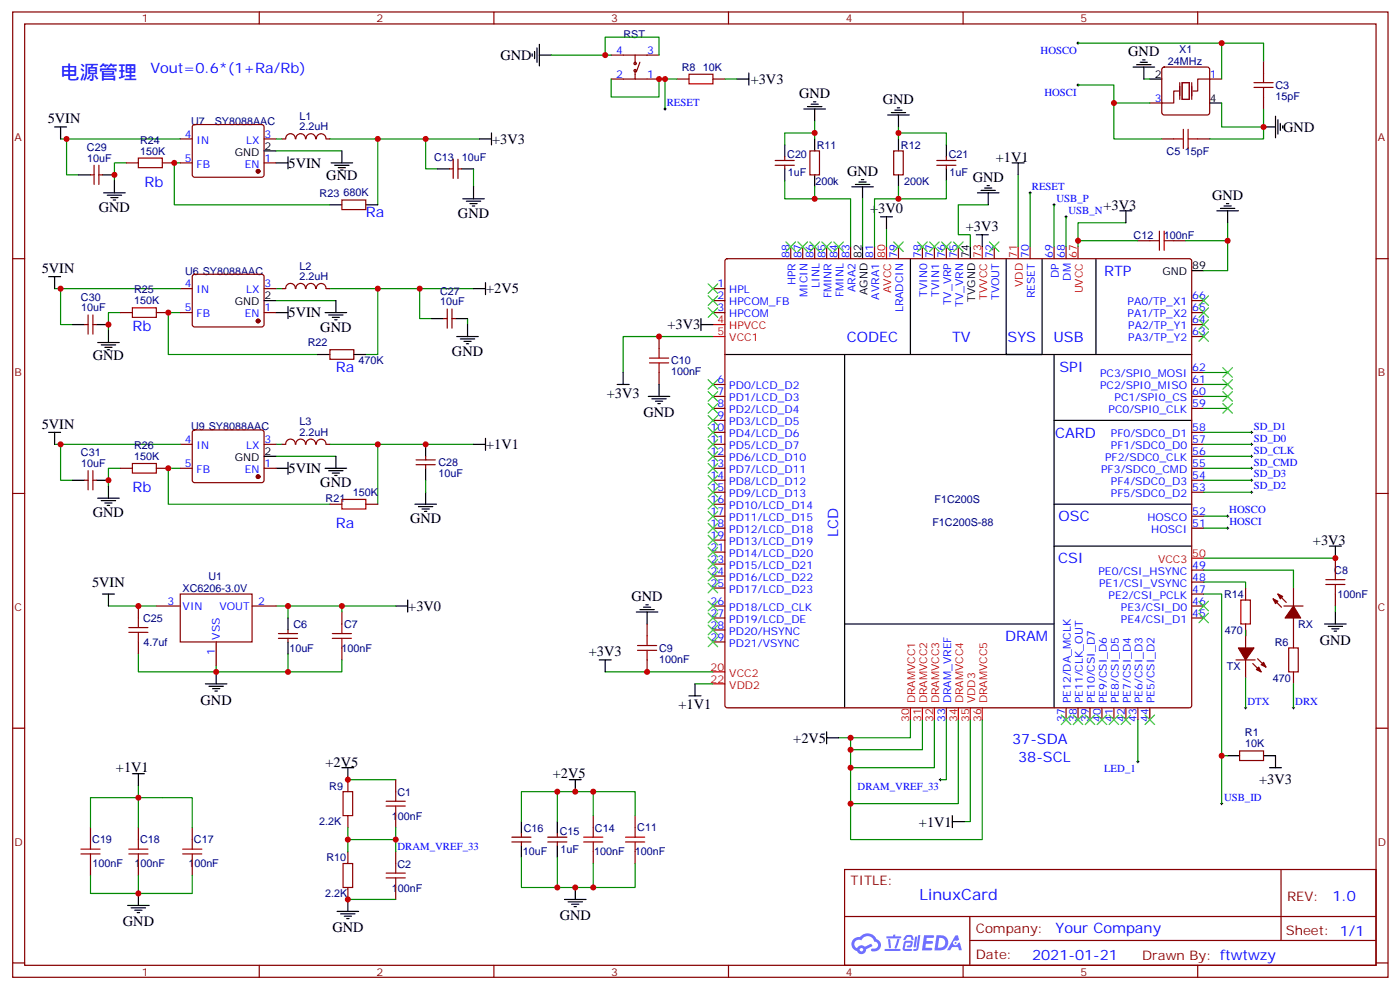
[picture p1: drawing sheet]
<svg xmlns="http://www.w3.org/2000/svg" width="413mm" height="292mm" viewBox="0 0 413 292" stroke-linecap="round" stroke-linejoin="round" font-family="sans-serif">
<g fill="none" stroke="#870000" stroke-width=".35">
<path d="M3.7 3.5h405.4v284.4h-405.4zM7.3 7.1h398.3v277.2h-398.3zM76.4 3.5v3.6M145.6 3.5v3.6M214.7 3.5v3.6M283.8 3.5v3.6M353 3.5v3.6M3.7 76.2h3.6M405.6 76.2h3.5M3.7 145.3h3.6M405.6 145.3h3.5M3.7 214.5h3.6"/>
<path d="M405.6 214.5h3.5M248.9 256.1h156.7v28.2h-156.7zM377.5 256.1l.1 20.9M249 270h156.4M285.8 277h119.6M285.8 270v14.1M3.7 283.6h3.6M76.4 284.3v3.6M145.6 284.3v3.6M214.7 284.3v3.6M283.8 284.3v3.6M353 284.3v3.6"/>
<path d="M405.6 283.6h3.5"/>
</g>
<g fill="#5487ff">
<path d="M272.4 275.5h2.5l.3 .2-.1 .5-2 .1-.1 .9h1.6l.4 .4-.4 .4h-1.7l-.2 1.2h1.9l.2 .3-.2 .4h-2.9z"/>
<path d="M281.6 275.5h.7l.4 1.3-.7 .4a.74 .74 0 0 0-1.1 .3 .74 .74 0 0 0 .5 1 .74 .74 0 0 0 .9-.7l.6-.2 .6 2.3h-.9l-.2-.9h-1.8l-.6 .9h-.9z"/>
<path d="M269.7 275.9h.6l-.4 2.9a.31 .31 0 0 1-.3 .3 .31 .31 0 0 1-.3-.3z"/>
<path d="M270.6 275.4h.6l-.5 4a.89 .89 0 0 1-.6 .7 .89 .89 0 0 1-1-.3l1-.5z"/>
<path d="M267 275.6l.6-.2 1.2 .1 .5 1.3-.6 .1-.4-.9-1 .1a.95 .95 0 0 1-1 .8l-.1-.2z"/>
<path d="M266.6 277.3l1.8-.2a1.04 1.04 0 0 1 .7 1.1 1.04 1.04 0 0 1-.9 .9h-.7a.29 .29 0 0 1-.3-.3 .29 .29 0 0 1 .4-.3h.6l.2-.8h-1.4l-.3 1.8h1.9a.29 .29 0 0 1 .2 .3 .29 .29 0 0 1-.3 .3h-2l-.4-.3 .2-2.1z"/>
<path d="M260.8 279.5h4.3a.3 .3 0 0 1 .3 .3 .3 .3 0 0 1-.3 .3h-4.2z"/>
<path d="M264.5 276.6h.6l-.5 1.7a1.02 1.02 0 0 1-.7 1.1l-.2-.3z"/>
<path d="M261.7 276.6h.6l.3 2.4-.3 .3-.3-.2z"/>
<path d="M261.3 275.8h1.9l.2-.5h.5l-.1 .5h1.5a.29 .29 0 0 1 .3 .3 .29 .29 0 0 1-.3 .3h-3.9z"/>
<path d="M276 275.5l-.6 4.4h1.4a2.27 2.27 0 0 0 2.7-2.2 2.27 2.27 0 0 0-2.7-2.2zM276.8 276.3a1.5 1.5 0 0 1 1.8 1.5 1.5 1.5 0 0 1-1.9 1.4h-.3z"/>
<path d="M251.6 276.6a2.09 2.09 0 0 0 1 3.6 1.37 1.37 0 0 0 1.5 .8 1.37 1.37 0 0 0 1.1-1.4l2-.9-.5-.7-1.8 .9a1.4 1.4 0 0 0-2.3 .4 1.32 1.32 0 0 1-.6-1.9 1.32 1.32 0 0 1 1.9-.4 2.02 2.02 0 0 1 2-1.2 2.02 2.02 0 0 1 1.8 1.6 1.09 1.09 0 0 1 1.1 1.3 1.09 1.09 0 0 1-1.6 .7 .41 .41 0 0 0-.5 .3 .41 .41 0 0 0 .4 .5 1.89 1.89 0 0 0 2.4-1.2 1.89 1.89 0 0 0-1.2-2.4 2.98 2.98 0 0 0-5-.6l-1 .1zM253.4 279.8a.52 .52 0 0 1 1 0 .52 .52 0 0 1-1 0z"/>
<circle cx="281.6" cy="277.7" r=".28"/>
</g>
<g fill="none" stroke="#000" stroke-width=".35">
<path d="M156.8 15.9v.7M157.6 15.2v2.1M158.3 14.1v4.2M159 16.2h3.5M159 13.1v6.3M333.9 19.8h6.4M335 19.1h4.2M336.1 18.3h2.1M336.8 17.6h.7M337.1 19.8v3.5M16.1 37.4h3.5M17.9 37.4v3.5"/>
<path d="M144.9 39.2v3.5M217.2 23.3h3.5M220.7 21.5v3.5M236.9 32.1h6.4M238 31.4h4.2M239 30.7h2.2M239.7 30h.8M240.1 32.1v3.5M261.6 33.9h6.4M262.7 33.2h4.2M263.7 32.5h2.2M264.4 31.8h.7"/>
<path d="M264.8 33.9v3.5M338.9 23.3h3.5M356.5 30.3h3.5M372.4 37.4h3.5M375.9 34.2v6.4M376.6 35.3v4.2M377.3 36.3v2.2M378 37v.7M23.1 51.5h3.6M30.2 51.5h3.5M30.6 56.8h6.3M31.6 57.5h4.2"/>
<path d="M32.7 58.2h2.1M33.4 58.9h.7M33.7 53.3v3.5M77.8 44.4h3.6M81.4 48h3.5M84.9 46.2v3.5M97.6 48h6.3M98.6 48.7h4.3M99.7 49.4h2.1M100.4 50.1h.7M100.8 44.4v3.6M129 49.7h3.5"/>
<path d="M136 49.7h3.6M136.4 58.6h6.3M137.4 59.3h4.3M138.5 60h2.1M139.6 55v3.6M141.3 40.9h3.6M231.3 42.7v3.5M231.3 49.7v3.6M240.1 40.9v3.5M240.1 51.5v3.5M251 55h6.4M252.1 54.3h4.2"/>
<path d="M253.2 53.6h2.1M253.9 52.9h.7M254.2 55v3.6M264.8 40.9v3.5M264.8 51.5v3.5M278.9 42.7v3.5M278.9 49.7v3.6M288.1 56.8h6.3M289.1 56.1h4.3M290.2 55.4h2.1M290.9 54.7h.7M291.3 56.8v3.5"/>
<path d="M298.3 48h3.5M300.1 48v3.5M361.5 60h.7M97.2 60.3h3.6M107.8 60.3h3.5M139.2 60.7h.7M254.2 72.7v3.5M259.5 63.9h3.5M261.3 63.9v3.5M268.3 76.2v28.2M286 72.7v3.5M287.7 69.1h3.6"/>
<path d="M289.5 69.1v3.6M296.5 76.2v28.2h10.6v-28.2M323 76.2v28.2M330.1 62.1h3.5M331.8 62.1v3.5M351.2 79.7h3.6M358.6 62.1h6.4M359.7 61.4h4.2M360.8 60.7h2.1M361.8 62.1v3.5M14.3 81.5h3.6M16.1 81.5v3.5"/>
<path d="M21.4 95.6h3.5M28.4 95.6h3.6M32 97.4v3.5M77.8 88.5h3.6M81.4 92.1h3.5M84.9 90.3v3.5M95.8 92.1h6.4M96.9 92.8h4.2M97.9 93.5h2.1M98.6 94.2h.7M99 88.5v3.6M127.2 93.8h3.5"/>
<path d="M134.3 93.8h3.5M134.6 99.1h6.4M135.7 99.8h4.2M137.8 95.6v3.5M139.6 85h3.5M143.1 83.3v3.5M206.6 95.6h3.5M206.6 93.8v3.6M28.8 100.9h6.3M29.8 101.6h4.3M30.9 102.3h2.1M31.6 103h.7"/>
<path d="M93.7 104.4h3.5M104.3 104.4h3.5M136.7 100.5h2.2M137.4 101.2h.7M181.9 113.2h3.5M183.7 109.7v3.5M191.1 116.8h6.3M192.1 117.5h4.3M193.2 118.2h2.1M193.9 118.9h.7M194.2 113.2v3.6M213.6 104.4h137.6"/>
<path d="M248.9 104.4v104.1M310.7 104.4v104.1M14.3 127.4h3.6M16.1 127.4v3.5M77.8 134.4h3.6M81.4 137.9h3.5M84.9 136.2v3.5M95.8 137.9h6.4M96.9 138.6h4.2M97.9 139.3h2.1M99 134.4v3.5M125.4 130.9v3.5"/>
<path d="M125.4 137.9v3.6M139.6 130.9h3.5M143.1 129.1v3.5M310.7 123.8h40.5M21.4 141.5h3.5M28.4 141.5h3.6M28.8 146.8h6.3M29.8 147.5h4.3M30.9 148.2h2.1M31.6 148.9h.7M32 143.2v3.6M98.6 140.1h.7"/>
<path d="M122.3 148.5h6.3M123.3 149.2h4.3M124.4 149.9h2.1M125.1 150.6h.7M125.4 145v3.5M310.7 148.5h40.5M30.2 175h3.5M32 175v3.5M116.6 178.5h3.6M120.2 176.7v3.6M188.6 179.6h4.2M189.7 178.9h2.1"/>
<path d="M190.4 178.2h.7M310.7 160.9h40.5M391.8 160.9h3.5M393.6 160.9v3.5M63.7 197.9v3.5M84.9 182v3.6M84.9 189.1v3.5M176.6 194.4h3.5M178.4 194.4v3.5M187.5 180.3h6.4M190.7 180.3v3.5M248.9 183.8h61.8"/>
<path d="M390.4 183.8h6.3M391.4 184.5h4.3M392.5 185.2h2.1M393.2 185.9h.7M393.6 180.3v3.5M60.5 201.4h6.4M61.6 202.1h4.2M62.7 202.8h2.1M63.4 203.6h.7M203.1 205h3.5M204.8 201.4v3.6M243.6 217.3h3.6"/>
<path d="M243.6 215.5v3.6M39 227.9h3.5M40.8 227.9v3.5M100.8 226.1h3.5M102.5 226.1v3.6M167.8 229.7h3.5M169.5 229.7v3.5M361.8 222.6h3.5M372.4 222.6h3.5v3.5M374.2 226.1h3.5M153.7 242v3.5M153.7 249.1v3.5"/>
<path d="M164.3 242v3.5M164.3 249.1v3.5M280.7 242h3.5M280.7 240.2v3.6M37.6 266.7h6.4M38.7 267.4h4.2M39.7 268.1h2.1M40.4 268.8h.7M40.8 263.2v3.5M99.3 268.5h6.4M100.4 269.2h4.2M101.5 269.9h2.1"/>
<path d="M102.2 270.6h.7M102.5 264.9v3.6M166.4 264.9h6.3M167.4 265.6h4.3M168.5 266.3h2.1M169.2 267.1h.7M169.5 261.4v3.5"/>
</g>
<g fill="none" stroke="#a10000" stroke-width=".35">
<path d="M203.1 21.9h7v2.8h-7zM348.8 38.1v5.6M350.2 38.1v5.6M369.6 24.3h5.6M369.6 25.8h5.6M372.4 21.5v2.8M372.4 25.8v2.8M40.8 46.6h7v2.8h-7zM345.9 40.9h2.9M350.2 40.9h2.8M338.9 70.9h2.8M341.7 68.1v5.6"/>
<path d="M343.1 68.1v5.6M343.1 70.9h2.8M39 90.7h7.1v2.8h-7.1zM191.4 106.9h5.7M191.4 105.5h5.7M194.2 102.7v2.8M194.2 106.9v2.8M39 136.5h7.1v2.8h-7.1zM100.8 147.1h7v2.8h-7zM365.7 176.7h2.8v7.1h-2.8zM390.7 172.2h5.7M390.7 170.7h5.7"/>
<path d="M393.6 167.9v2.8M393.6 172.2v2.8M38 186.3h5.6M38 184.9h5.6M40.8 182v2.9M40.8 186.3v2.8M97.9 188h5.7M97.9 186.6h5.7M100.8 183.8v2.8M100.8 188v2.9M187.9 190.1h5.6M187.9 191.6h5.6"/>
<path d="M190.7 187.3v2.8M190.7 191.6v2.8M379.8 190.9h2.8v7h-2.8zM101.1 233.2h2.8v7h-2.8zM113.8 237.4h5.7M113.8 236h5.7M116.6 233.2v2.8M116.6 237.4v2.8M23.8 250.1h5.7M23.8 251.5h5.7M26.7 247.3v2.8M26.7 251.5v2.9"/>
<path d="M38 250.1h5.6M38 251.5h5.6M40.8 247.3v2.8M40.8 251.5v2.9M53.8 250.1h5.7M53.8 251.5h5.7M56.7 247.3v2.8M56.7 251.5v2.9M101.1 254.4h2.8v7h-2.8zM113.8 258.6h5.7M113.8 257.2h5.7M116.6 254.4v2.8"/>
<path d="M116.6 258.6v2.8M172 248h5.7M172 246.6h5.7M174.8 243.8v2.8M174.8 248v2.8M184.4 248h5.6M184.4 246.6h5.6M187.2 243.8v2.8M187.2 248v2.8"/>
</g>
<g fill="none" stroke="#870000" stroke-width=".35">
<path d="M180.1 16.2h14.1M187.2 16.2v2.5M188.6 18.3l-1.1 2.9M342.6 20l.5-.2h12.7l.5 .2 .2 .5v12.7l-.2 .5-.5 .2h-12.7l-.5-.3-.2-.4v-12.7zM372.4 18v3.5M56.9 36.9l.5-.2h19.7l.5 .2 .2 .5v14.4l-.7 .4-20-.1-.4-.6v-14.1zM180.1 23.3h14.1M187.2 20.8v2.5M199.5 23.3h3.6M210.1 23.3h3.5M338.9 30.3h3.5M356.5 23.3h3.5"/>
<path d="M372.4 28.6v3.5M26.7 51.5h1M27.7 48.7v5.6M29.1 48.7v5.6M29.1 51.5h1.1M37.3 48h3.5M47.8 48h3.6M53.1 48h3.6M53.1 40.9h3.6M77.8 48h3.6M77.8 40.9h3.6M83.1 40.9h1.1"/>
<path d="M84.2 40.9a1.41 1.41 0 0 1 1.4-1.5 1.41 1.41 0 0 1 1.4 1.5M87.2 40.9a1.41 1.41 0 0 1 1.4-1.5 1.41 1.41 0 0 1 1.4 1.5M90.2 40.9a1.41 1.41 0 0 1 1.4-1.5 1.41 1.41 0 0 1 1.4 1.5M93.2 40.9a1.41 1.41 0 0 1 1.4-1.5 1.41 1.41 0 0 1 1.5 1.5M96.2 40.9h1M100.8 58.9h7v2.8h-7zM132.5 49.7h1.1M133.6 46.9v5.7M135 46.9v5.7M135 49.7h1M228.5 47.3h5.6M228.5 48.7h5.6"/>
<path d="M231.3 46.2v1.1M231.3 48.7v1M238.7 44.4h2.8v7.1h-2.8zM263.4 44.4h2.8v7.1h-2.8zM276.1 47.3h5.6M276.1 48.7h5.6M278.9 46.2v1.1M278.9 48.7v1M342.4 40.9h3.5M353 40.9h3.5M213.9 76.4l.4-.2h136.2l.5 .2 .2 .5v130.9l-.2 .5-.5 .2h-136.2l-.5-.2-.2-.5v-130.9zM233 72.7v3.5"/>
<path d="M236.6 72.7v3.5M240.1 72.7v3.5M243.6 72.7v3.5M247.2 72.7v3.5M250.7 72.7v3.5M257.7 72.7v3.5M264.8 72.7v3.5M271.9 72.7v3.5M275.4 72.7v3.5M278.9 72.7v3.5M282.4 72.7v3.5M293 72.7v3.5"/>
<path d="M303.6 72.7v3.5M310.7 72.7v3.5M314.2 72.7v3.5M335.4 70.9h3.5M345.9 70.9h3.6M24.9 95.6h1.1M26 92.8v5.6M27.4 95.6h1M27.4 92.8v5.6M35.5 92.1h3.5M46.1 92.1h3.5M53.1 85h3.6"/>
<path d="M53.1 92.1h3.6M56.9 81l.5-.2h19.7l.5 .2 .2 .5v14.4l-.7 .4-20-.1-.4-.6v-14.1zM77.8 85h3.6M77.8 92.1h3.6M83.1 85h1.1M84.2 85a1.41 1.41 0 0 1 1.4-1.5 1.41 1.41 0 0 1 1.4 1.5M87.2 85a1.41 1.41 0 0 1 1.4-1.5 1.41 1.41 0 0 1 1.4 1.5M90.2 85a1.41 1.41 0 0 1 1.4-1.5 1.41 1.41 0 0 1 1.4 1.5M93.2 85a1.41 1.41 0 0 1 1.4-1.5 1.41 1.41 0 0 1 1.5 1.5M96.2 85h1M130.7 93.8h1.1M131.8 91v5.7"/>
<path d="M133.2 91v5.7M133.2 93.8h1.1M194.2 99.1v3.6M210.1 85h3.5M210.1 88.5h3.5M210.1 92.1h3.5M351.2 88.5h3.6M351.2 92.1h3.6M351.2 95.6h3.6M351.2 99.1h3.6M97.2 103h7.1v2.8h-7.1zM194.2 109.7v3.5"/>
<path d="M210.1 113.2h3.5M210.1 116.8h3.5M351.2 113.2h3.6M351.2 116.8h3.6M351.2 109.7h3.6M26 138.6v5.7M27.4 138.6v5.7M35.5 137.9h3.5M46.1 137.9h3.5M53.1 130.9h3.6M53.1 137.9h3.6M56.9 126.9l.5-.3h19.7l.5 .3 .2 .5v14.3l-.7 .5-20-.1-.4-.6v-14.1z"/>
<path d="M77.8 130.9h3.6M77.8 137.9h3.6M83.1 130.9h1.1M84.2 130.9a1.41 1.41 0 0 1 1.4-1.6 1.41 1.41 0 0 1 1.4 1.6M87.2 130.9a1.41 1.41 0 0 1 1.4-1.6 1.41 1.41 0 0 1 1.4 1.6M90.2 130.9a1.41 1.41 0 0 1 1.4-1.6 1.41 1.41 0 0 1 1.4 1.6M93.2 130.9a1.41 1.41 0 0 1 1.4-1.5 1.41 1.41 0 0 1 1.5 1.5M96.2 130.9h1M122.6 136.9h5.7M122.6 135.5h5.7M125.4 134.4v1.1M125.4 136.9v1"/>
<path d="M210.1 120.3h3.5M210.1 123.8h3.5M210.1 127.4h3.5M210.1 130.9h3.5M210.1 134.4h3.5M210.1 137.9h3.5M351.2 120.3h3.6M351.2 127.4h3.6M351.2 130.9h3.6M351.2 134.4h3.6M351.2 137.9h3.6M24.9 141.5h1.1"/>
<path d="M27.4 141.5h1M97.2 148.5h3.6M107.8 148.5h3.5M210.1 141.5h3.5M210.1 145h3.5M210.1 148.5h3.5M210.1 152h3.5M210.1 155.6h3.5M210.1 159.1h3.5M351.2 141.5h3.6M351.2 145h3.6M351.2 152h3.6"/>
<path d="M351.2 155.6h3.6M40.8 178.5v3.5M46.1 178.5h7M53.1 175h21.2v14.1h-21.2zM74.3 178.5h7.1M210.1 166.2h3.5M210.1 169.7h3.5M210.1 173.2h3.5M210.1 178.5h3.5M210.1 162.6h3.5M351.2 178.5h3.6M351.2 167.9h3.6"/>
<path d="M351.2 171.4h3.6M351.2 175h3.6M367.1 173.2v3.5M375.2 176.4l2.5 2.5M376.6 175l2.5 2.4M378.4 178.5h5.6M381.2 173.2v5.3M393.6 164.4v3.5M393.6 175v3.5M40.8 189.1v3.5M63.7 189.1v7M82.1 186.6h5.6"/>
<path d="M82.1 188h5.6M84.9 185.6v1M84.9 188v1.1M100.8 180.3v3.5M100.8 190.9v3.5M190.7 183.8v3.5M190.7 194.4v3.5M210.1 182h3.5M210.1 185.6h3.5M210.1 189.1h3.5M351.2 182h3.6M364.3 194.4h5.6"/>
<path d="M367.1 183.8v7.1M367.1 194.4v5.3M369.2 195.4l2.5 2.5M370.6 194l2.5 2.5M381.2 182v8.9M381.2 197.9v3.5M278.9 208.5v3.5M314.2 208.5v3.5M317.7 208.5v3.5M321.2 208.5v3.5M324.8 208.5v3.5M328.3 208.5v3.5"/>
<path d="M331.8 208.5v3.5M335.4 208.5v3.5M338.9 208.5v3.5M102.5 229.7v3.5M116.6 229.7v3.5M365.3 221.2h7.1v2.8h-7.1zM26.7 243.8v3.5M26.7 254.4v3.5M40.8 243.8v3.5M40.8 254.4v3.5M56.7 243.8v3.5M56.7 254.4v3.5"/>
<path d="M102.5 240.2v3.6M102.5 250.8v3.6M116.6 240.2v3.6M116.6 250.8v3.6M150.8 246.6h5.7M150.8 248h5.7M153.7 245.5v1.1M153.7 248v1.1M161.4 246.6h5.7M161.4 248h5.7M164.3 245.5v1.1M164.3 248v1.1"/>
<path d="M174.8 240.2v3.6M174.8 250.8v3.6M187.2 240.2v3.6M187.2 250.8v3.6M102.5 261.4v3.5M116.6 261.4v3.5"/>
<circle cx="187.2" cy="18.7" r=".35"/>
<circle cx="187.2" cy="20.8" r=".35"/>
</g>
<g fill="none" stroke="#008700" stroke-width=".35">
<path d="M162.5 16.2h17.6M178.4 16.2v-5.3h15.8v5.3M317.7 12.7h54.7v5.3M360 12.7v10.6M180.1 23.3v5.3h14.1v-5.3h5.3M196 23.3v8.8M213.6 23.3h3.6M240.1 39.2h-8.8v3.5M240.1 35.6v5.3M264.8 39.2h14.1v3.5M264.8 37.4v3.5M317.7 25h10.6v5.3h10.6"/>
<path d="M328.3 30.3v10.6h14.1M337.1 23.3h1.8M360 30.3v7.1h12.4v3.5h-15.9M372.4 32.1v5.3M17.9 40.9h35.2M19.6 40.9v10.6h3.5M37.3 48h-3.6v5.3M53.1 48h-1.7v12.3h45.8M81.4 40.9h1.7M81.4 44.4h19.4M97.2 40.9h14.1v19.4M111.3 40.9h30"/>
<path d="M125.4 40.9v8.8h3.6M139.6 49.7v5.3M231.3 53.3v5.3h8.8M240.1 55v3.6h10.6v14.1M254.2 58.6v14.1M264.8 55v3.6h-7.1v14.1M278.9 53.3v5.3h-14.1M300.1 51.5v21.2M303.6 56.8v15.9M261.3 67.4v5.3M291.3 60.3h-8.9v8.8h3.6v3.6M310.7 60.3v12.4"/>
<path d="M314.2 63.9v8.8M317.7 70.9h17.7M331.8 65.6h-14.1v7.1M349.5 70.9h12.3M361.8 65.6v14.1h-7M16.1 85h37M17.9 85v10.6h3.5M35.5 92.1h-3.5v5.3M53.1 92.1h-3.5v12.3h44.1M81.4 85h1.7M81.4 88.5h17.6M97.2 85h14.1v19.4h-3.5"/>
<path d="M111.3 85h28.3M123.7 85v8.8h3.5M137.8 93.8v1.8M210.1 99.1h-26.4v10.6M354.8 116.8h7M354.8 113.2h7M354.8 109.7h7M16.1 130.9h37M17.9 130.9v10.6h3.5M35.5 137.9h-3.5v5.3M53.1 137.9h-3.5v10.6h47.6M81.4 134.4h17.6"/>
<path d="M81.4 130.9h1.7M97.2 130.9h14.1v17.6M111.3 130.9h28.3M354.8 120.3h7M354.8 137.9h14.1M354.8 134.4h14.1M354.8 130.9h14.1M354.8 127.4h14.1M125.4 141.5v3.5M354.8 152h7M354.8 155.6h7M354.8 145h14.1"/>
<path d="M354.8 141.5h14.1M32 178.5h14.1M81.4 178.5h35.2M84.9 178.5v3.5M100.8 178.5v1.8M354.8 175h5.2v61.7M354.8 167.9h26.4v5.3M354.8 171.4h12.3v1.8M354.8 164.4h38.8M393.6 178.5v1.8M40.8 192.6v5.3h22.9v-1.8M84.9 192.6v5.3h-21.2"/>
<path d="M100.8 194.4v3.5h-15.9M178.4 197.9h31.7M367.1 185.6v1.7M367.1 199.7v8.8M204.8 201.4h5.3M268.3 212v5.3h-21.1M271.9 212v8.8h-21.2M275.4 212v14.1h-24.7M278.9 212v17.7h-1.8M282.4 212v24.7h-31.7M286 212v30h-1.8M289.5 212v35.3h-38.8v-30"/>
<path d="M335.4 212v12.4M381.2 201.4v7.1M40.8 231.4v12.4M102.5 229.7h14.1M164.3 233.2v8.8M174.8 233.2v7M360 222.6h1.8M26.7 243.8v-8.9h30v8.9M26.7 257.9v5.3h30v-5.3M40.8 257.9v5.3M102.5 243.8v7M116.6 243.8v3.5h-14.1"/>
<path d="M116.6 247.3v3.5M153.7 252.6v8.8h33.5v-7M164.3 252.6v8.8M174.8 254.4v7M187.2 240.2v-7h-33.5v8.8M102.5 264.9h14.1"/>
</g>
<g fill="none" stroke="#f00" stroke-width=".35">
<path d="M261.3 72.7v3.5M289.5 72.7v3.5M300.1 72.7v3.5M317.7 72.7v3.5M210.1 95.6h3.5M210.1 99.1h3.5M351.2 164.4h3.6M210.1 197.9h3.5M210.1 201.4h3.5M268.3 208.5v3.5M271.9 208.5v3.5M275.4 208.5v3.5"/>
<path d="M282.4 208.5v3.5M286 208.5v3.5M289.5 208.5v3.5"/>
</g>
<g fill="none" stroke="#000" stroke-width=".29">
<path d="M317.4 12.7h.7M317.7 12.3v.8M195.7 32.1h.7M196 31.8v.7M317.4 25h.7M317.7 24.7v.7M303.2 56.8h.8M303.6 56.4v.7M310.7 60v.7M310.3 60.3h.7M313.8 63.9h.7M314.2 63.5v.7"/>
<path d="M368.5 127.4h.7M368.5 130.9h.7M368.5 134.4h.7M368.5 137.9h.7M368.9 127v.7M368.9 130.5v.7M368.9 134.1v.7M368.9 137.6v.7M361.5 152h.7M361.5 155.6h.7M361.8 151.7v.7M361.8 155.2v.7"/>
<path d="M368.5 141.5h.7M368.5 145h.7M368.9 141.1v.7M368.9 144.6v.7M366.7 208.5h.8M367.1 208.1v.7M380.9 208.5h.7M381.2 208.1v.7M276.8 229.7h.7M277.1 229.3v.7M335 224.4h.7M335.4 224v.7"/>
<path d="M359.7 236.7h.7M360 236.4v.7M116.3 247.3h.7M116.6 246.9v.7"/>
</g>
<g fill="none" stroke="#3c3" stroke-width=".35">
<path d="M231.6 71.3l2.9 2.8M234.5 71.3l-2.9 2.8M235.2 71.3l2.8 2.8M238 71.3l-2.8 2.8M238.7 71.3l2.8 2.8M241.5 71.3l-2.8 2.8M242.2 71.3l2.8 2.8M245 71.3l-2.8 2.8M245.7 71.3l2.9 2.8M248.6 71.3l-2.9 2.8M263.4 71.3l2.8 2.8M266.2 71.3l-2.8 2.8"/>
<path d="M270.4 71.3l2.9 2.8M273.3 71.3l-2.9 2.8M274 71.3l2.8 2.8M276.8 71.3l-2.8 2.8M277.5 71.3l2.8 2.8M280.3 71.3l-2.8 2.8M281 71.3l2.8 2.8M283.8 71.3l-2.8 2.8M291.6 71.3l2.8 2.8M294.4 71.3l-2.8 2.8M208.7 83.6l2.8 2.8M208.7 90.7l2.8 2.8"/>
<path d="M208.7 87.1l2.8 2.9M211.5 83.6l-2.8 2.8M211.5 90.7l-2.8 2.8M211.5 87.1l-2.8 2.9M353.3 97.7l2.9 2.8M353.3 87.1l2.9 2.9M353.3 90.7l2.9 2.8M353.3 94.2l2.9 2.8M356.2 97.7l-2.9 2.8M356.2 87.1l-2.9 2.9M356.2 90.7l-2.9 2.8M356.2 94.2l-2.9 2.8"/>
<path d="M208.7 111.8l2.8 2.9M208.7 115.4l2.8 2.8M208.7 118.9l2.8 2.8M211.5 111.8l-2.8 2.9M211.5 115.4l-2.8 2.8M211.5 118.9l-2.8 2.8M360.4 108.3l2.8 2.8M360.4 111.8l2.8 2.9M360.4 115.4l2.8 2.8M360.4 118.9l2.8 2.8M363.2 108.3l-2.8 2.8M363.2 111.8l-2.8 2.9"/>
<path d="M363.2 115.4l-2.8 2.8M363.2 118.9l-2.8 2.8M208.7 122.4l2.8 2.8M208.7 125.9l2.8 2.9M208.7 129.5l2.8 2.8M208.7 133l2.8 2.8M208.7 136.5l2.8 2.8M211.5 122.4l-2.8 2.8M211.5 125.9l-2.8 2.9M211.5 129.5l-2.8 2.8M211.5 133l-2.8 2.8M211.5 136.5l-2.8 2.8"/>
<path d="M208.7 140.1l2.8 2.8M208.7 143.6l2.8 2.8M208.7 147.1l2.8 2.8M208.7 150.6l2.8 2.9M208.7 154.2l2.8 2.8M208.7 157.7l2.8 2.8M211.5 140.1l-2.8 2.8M211.5 143.6l-2.8 2.8M211.5 147.1l-2.8 2.8M211.5 150.6l-2.8 2.9M211.5 154.2l-2.8 2.8M211.5 157.7l-2.8 2.8"/>
<path d="M208.7 161.2l2.8 2.8M208.7 164.7l2.8 2.9M208.7 168.3l2.8 2.8M208.7 171.8l2.8 2.8M208.7 177.1l2.8 2.8M211.5 161.2l-2.8 2.8M211.5 164.7l-2.8 2.9M211.5 168.3l-2.8 2.8M211.5 171.8l-2.8 2.8M211.5 177.1l-2.8 2.8M353.3 177.1l2.9 2.8M356.2 177.1l-2.9 2.8"/>
<path d="M208.7 180.6l2.8 2.8M208.7 184.1l2.8 2.9M208.7 187.7l2.8 2.8M211.5 180.6l-2.8 2.8M211.5 184.1l-2.8 2.9M211.5 187.7l-2.8 2.8M353.3 180.6l2.9 2.8M356.2 180.6l-2.9 2.8M312.8 210.6l2.8 2.8M315.6 210.6l-2.8 2.8M316.3 210.6l2.8 2.8M319.1 210.6l-2.8 2.8"/>
<path d="M319.8 210.6l2.9 2.8M322.7 210.6l-2.9 2.8M323.4 210.6l2.8 2.8M326.2 210.6l-2.8 2.8M326.9 210.6l2.8 2.8M329.7 210.6l-2.8 2.8M330.4 210.6l2.8 2.8M333.2 210.6l-2.8 2.8M337.5 210.6l2.8 2.8M340.3 210.6l-2.8 2.8"/>
</g>
<g fill="#870000" stroke="#870000" stroke-width=".35">
<path d="M376.6 175l1.4 .7-.7 .7z"/>
<path d="M375.2 176.4l1.4 .7-.7 .7z"/>
<path d="M381.2 178.5l2.1 3.5h-4.6z"/>
<path d="M370.3 197.2l.7-.7 .7 1.4z"/>
<path d="M371.7 195.8l.7-.7 .7 1.4z"/>
<path d="M365 190.9h4.6l-2.5 3.5z"/>
<circle cx="76.1" cy="140.4" r=".53"/>
<circle cx="76.1" cy="94.5" r=".53"/>
<circle cx="76.1" cy="50.4" r=".53"/>
</g>
<path d="M347.3 26.8h-1.4v3.5h-3.5M347.7 24.3v5M348.4 24.3h2.1v5h-2.1zM351.2 24.3v5M356.5 23.3h-3.5v3.5h-1.4" fill="none" stroke="#870012" stroke-width=".35"/>
<g fill="#c00">
<circle cx="40.8" cy="263.2" r=".88"/>
<circle cx="196" cy="23.3" r=".88"/>
<circle cx="40.8" cy="234.9" r=".88"/>
<circle cx="194.2" cy="99.1" r=".88"/>
<circle cx="190.7" cy="197.9" r=".88"/>
<circle cx="361.8" cy="70.9" r=".88"/>
<circle cx="317.7" cy="70.9" r=".88"/>
<circle cx="102.5" cy="247.3" r=".88"/>
<circle cx="250.7" cy="217.3" r=".88"/>
<circle cx="250.7" cy="236.7" r=".88"/>
<circle cx="250.7" cy="226.1" r=".88"/>
<circle cx="250.7" cy="220.8" r=".88"/>
<circle cx="169.5" cy="261.4" r=".88"/>
<circle cx="164.3" cy="261.4" r=".88"/>
<circle cx="174.8" cy="261.4" r=".88"/>
<circle cx="164.3" cy="233.2" r=".88"/>
<circle cx="174.8" cy="233.2" r=".88"/>
<circle cx="169.5" cy="233.2" r=".88"/>
<circle cx="63.7" cy="197.9" r=".88"/>
<circle cx="40.8" cy="178.5" r=".88"/>
<circle cx="111.3" cy="85" r=".88"/>
<circle cx="123.7" cy="85" r=".88"/>
<circle cx="125.4" cy="40.9" r=".88"/>
<circle cx="17.9" cy="85" r=".88"/>
<circle cx="17.9" cy="130.9" r=".88"/>
<circle cx="19.6" cy="40.9" r=".88"/>
<circle cx="111.3" cy="130.9" r=".88"/>
<circle cx="111.3" cy="40.9" r=".88"/>
<circle cx="33.7" cy="51.5" r=".88"/>
<circle cx="32" cy="95.6" r=".88"/>
<circle cx="32" cy="141.5" r=".88"/>
<circle cx="51.4" cy="48" r=".88"/>
<circle cx="49.6" cy="92.1" r=".88"/>
<circle cx="49.6" cy="137.9" r=".88"/>
<circle cx="102.5" cy="229.7" r=".88"/>
<circle cx="102.5" cy="264.9" r=".88"/>
<circle cx="116.6" cy="247.3" r=".88"/>
<circle cx="360" cy="12.7" r=".88"/>
<circle cx="372.4" cy="37.4" r=".88"/>
<circle cx="328.3" cy="30.3" r=".88"/>
<circle cx="360" cy="222.6" r=".88"/>
<circle cx="393.6" cy="164.4" r=".88"/>
<circle cx="178.4" cy="16.2" r=".88"/>
<circle cx="194.2" cy="23.3" r=".88"/>
<circle cx="84.9" cy="197.9" r=".88"/>
<circle cx="84.9" cy="178.5" r=".88"/>
<circle cx="100.8" cy="178.5" r=".88"/>
<circle cx="125.4" cy="130.9" r=".88"/>
<circle cx="240.1" cy="58.6" r=".88"/>
<circle cx="240.1" cy="39.2" r=".88"/>
<circle cx="264.8" cy="58.6" r=".88"/>
<circle cx="264.8" cy="39.2" r=".88"/>
</g>
<text font-size="5.6" fill="#00f" x="17.9" y="23.3">电源管理</text>
<text font-size="4.6" fill="#00f" x="271" y="265.1">LinuxCard</text>
<g font-size="4.2">
<text x="147.5" y="17.7">GND</text>
<text x="332.5" y="16.5">GND</text>
<text x="221.3" y="24.8">+3V3</text>
<text x="235.5" y="28.8">GND</text>
<text x="260.2" y="30.6">GND</text>
<text x="14.1" y="36.3">5VIN</text>
<text x="378.2" y="38.8">GND</text>
<text x="145" y="42.3">+3V3</text>
<text x="293.5" y="47.6">+1V1</text>
<text x="85.1" y="49.4">5VIN</text>
<text x="96.2" y="52.9">GND</text>
<text x="249.6" y="51.7">GND</text>
<text x="286.7" y="53.5">GND</text>
<text x="357.2" y="58.9">GND</text>
<text x="29.1" y="62.4">GND</text>
<text x="135" y="64.2">GND</text>
<text x="256.4" y="62.8">+3V0</text>
<text x="325.2" y="61.7">+3V3</text>
<text x="284.7" y="68.1">+3V3</text>
<text x="12.3" y="80.4">5VIN</text>
<text x="143.3" y="86.4">+2V5</text>
<text x="85.1" y="93.5">5VIN</text>
<text x="94.4" y="97.7">GND</text>
<text x="196.7" y="97">+3V3</text>
<text x="27.4" y="105.9">GND</text>
<text x="133.2" y="104.8">GND</text>
<text x="178.8" y="117.2">+3V3</text>
<text x="189.7" y="122.9">GND</text>
<text x="12.3" y="126.3">5VIN</text>
<text x="143.3" y="132.3">+1V1</text>
<text x="85.1" y="139.4">5VIN</text>
<text x="94.4" y="143.6">GND</text>
<text x="27.4" y="152.4">GND</text>
<text x="120.9" y="154.2">GND</text>
<text x="387" y="160.5">+3V3</text>
<text x="27.1" y="172.9">5VIN</text>
<text x="120.3" y="179.9">+3V0</text>
<text x="186.1" y="177">GND</text>
<text x="389" y="189.9">GND</text>
<text x="173.5" y="193.3">+3V3</text>
<text x="59.1" y="207.5">GND</text>
<text x="200" y="208.9">+1V1</text>
<text x="233.8" y="218.7">+2V5</text>
<text x="34.2" y="227.5">+1V1</text>
<text x="95.9" y="225.8">+2V5</text>
<text x="162.9" y="229.3">+2V5</text>
<text x="371.1" y="231.1">+3V3</text>
<text x="270.8" y="243.5">+1V1</text>
<text x="36.2" y="272.8">GND</text>
<text x="98" y="274.6">GND</text>
<text x="165" y="271.1">GND</text>
</g>
<g font-size="4.2" fill="#00f">
<text x="44.3" y="21.5">Vout=0.6*(1+Ra/Rb)</text>
<text x="42.5" y="55">Rb</text>
<text x="107.8" y="63.9">Ra</text>
<text x="325.4" y="81.2">RTP</text>
<text x="39" y="97.4">Rb</text>
<text x="249.5" y="100.6">CODEC</text>
<text x="280.6" y="100.6">TV</text>
<text x="297" y="100.6">SYS</text>
<text x="310.5" y="100.6">USB</text>
<text x="99" y="109.7">Ra</text>
<text x="312.3" y="109.5">SPI</text>
<text x="310.9" y="128.9">CARD</text>
<text x="39" y="145">Rb</text>
<text x="99" y="155.6">Ra</text>
<text x="312" y="153.6">OSC</text>
<text x="247.1" y="158.1" transform="rotate(-90 247.1 158.1)">LCD</text>
<text x="311.8" y="165.9">CSI</text>
<text x="296.2" y="188.8">DRAM</text>
<text x="298.3" y="219.1">37-SDA</text>
<text x="300.1" y="224.4">38-SCL</text>
<text x="392.7" y="265.4">1.0</text>
<text x="311.1" y="274.9">Your Company</text>
<text x="304.2" y="282.7">2021-01-21</text>
</g>
<g font-size="3.9" fill="#800">
<text x="250.7" y="260.7">TITLE:</text>
<text x="379.3" y="265.4">REV:</text>
<text x="287.6" y="274.9">Company:</text>
<text x="379" y="275.5">Sheet: 1/1</text>
<text x="287.6" y="282.6">Date:</text>
<text x="336.6" y="282.7">Drawn By: ftwtwzy</text>
</g>
<g font-size="3.2" fill="#800">
<text x="41.8" y="6.5">1</text>
<text x="111" y="6.5">2</text>
<text x="180.1" y="6.5">3</text>
<text x="249.3" y="6.5">4</text>
<text x="318.4" y="6.5">5</text>
<text x="4.3" y="41.6">A</text>
<text x="406.1" y="41.6">A</text>
<text x="4.3" y="110.8">B</text>
<text x="406.1" y="110.8">B</text>
<text x="4.3" y="179.9">C</text>
<text x="406.1" y="179.9">C</text>
<text x="4.3" y="249.1">D</text>
<text x="406.1" y="249.1">D</text>
<text x="41.8" y="287.3">1</text>
<text x="111" y="287.3">2</text>
<text x="180.1" y="287.3">3</text>
<text x="249.3" y="287.3">4</text>
<text x="318.4" y="287.3">5</text>
</g>
<g font-size="3.2" fill="#000080">
<text x="183.8" y="11.2">RST</text>
<text x="347.5" y="15.5">X1</text>
<text x="201" y="20.9">R8</text>
<text x="207.2" y="20.9">10K</text>
<text x="344.2" y="19.1">24MHz</text>
<text x="375.9" y="29.4">15pF</text>
<text x="375.9" y="26.3">C3</text>
<text x="88.3" y="35.3">L1</text>
<text x="56.3" y="36.8">U7</text>
<text x="63.3" y="36.8">SY8088AAC</text>
<text x="88.3" y="38.3">2.2uH</text>
<text x="25.6" y="44.5">C29</text>
<text x="25.7" y="47.6">10uF</text>
<text x="41.3" y="45.5">150K</text>
<text x="41.3" y="42.3">R24</text>
<text x="127.9" y="47.3">C13</text>
<text x="136.1" y="47.3">10uF</text>
<text x="232" y="46.7">C20</text>
<text x="240.7" y="43.8">R11</text>
<text x="265.5" y="43.8">R12</text>
<text x="279.6" y="46.7">C21</text>
<text x="343.8" y="45.6">C5</text>
<text x="349.2" y="45.6">15pF</text>
<text x="232.2" y="52">1uF</text>
<text x="279.8" y="52">1uF</text>
<text x="94.2" y="57.9">R23</text>
<text x="101.3" y="57.9">680K</text>
<text x="240.3" y="54.4">200k</text>
<text x="266.5" y="54.4">200K</text>
<text x="334.1" y="70.3">C12</text>
<text x="343" y="70.3">100nF</text>
<text x="54.6" y="80.9">U6 SY8088AAC</text>
<text x="88.3" y="82.4">2.2uH</text>
<text x="88.3" y="79.4">L2</text>
<text x="23.9" y="88.6">C30</text>
<text x="39.5" y="89.6">150K</text>
<text x="39.5" y="86.4">R25</text>
<text x="129.7" y="86.8">C27</text>
<text x="129.8" y="90">10uF</text>
<text x="23.9" y="91.7">10uF</text>
<text x="90.7" y="102">R22</text>
<text x="105.7" y="107.3">470K</text>
<text x="197.8" y="107.3">C10</text>
<text x="197.8" y="110.5">100nF</text>
<text x="88.3" y="125.3">L3</text>
<text x="56.3" y="126.8">U9 SY8088AAC</text>
<text x="88.3" y="128.3">2.2uH</text>
<text x="23.9" y="134.4">C31</text>
<text x="23.9" y="137.6">10uF</text>
<text x="39.5" y="135.5">150K</text>
<text x="39.5" y="132.3">R26</text>
<text x="129.2" y="137.3">C28</text>
<text x="129.2" y="140.5">10uF</text>
<text x="96" y="147.9">R21</text>
<text x="104" y="146.1">150K</text>
<text x="275.5" y="148">F1C200S</text>
<text x="274.8" y="155.1">F1C200S-88</text>
<text x="61.4" y="170.7">U1</text>
<text x="393.2" y="169.1">C8</text>
<text x="53.8" y="174.4">XC6206-3.0V</text>
<text x="360.8" y="176.1">R14</text>
<text x="394.2" y="176.1">100nF</text>
<text x="42.2" y="183.2">C25</text>
<text x="86.5" y="184.9">C6</text>
<text x="101.4" y="184.9">C7</text>
<text x="382.6" y="184.9">RX</text>
<text x="42.3" y="190.2">4.7uf</text>
<text x="100.7" y="192">100nF</text>
<text x="194.2" y="192">C9</text>
<text x="361" y="186.7">470</text>
<text x="375.7" y="190.2">R6</text>
<text x="85.3" y="192">10uF</text>
<text x="194.2" y="195.2">100nF</text>
<text x="361.6" y="197.3">TX</text>
<text x="375.1" y="200.8">470</text>
<text x="366.9" y="216.9">R1</text>
<text x="367" y="220.1">10K</text>
<text x="97" y="232.6">R9</text>
<text x="117.1" y="234.4">C1</text>
<text x="94.1" y="243.1">2.2K</text>
<text x="115.5" y="241.4">100nF</text>
<text x="154.4" y="245">C16</text>
<text x="165" y="246">C15</text>
<text x="175.3" y="245">C14</text>
<text x="187.8" y="244.9">C11</text>
<text x="27.2" y="248.4">C19</text>
<text x="41.3" y="248.4">C18</text>
<text x="57.2" y="248.4">C17</text>
<text x="154.1" y="252">10uF</text>
<text x="165.1" y="251.3">1uF</text>
<text x="175.1" y="252">100nF</text>
<text x="187.1" y="252">100nF</text>
<text x="27.3" y="255.5">100nF</text>
<text x="39.6" y="255.5">100nF</text>
<text x="55.5" y="255.5">100nF</text>
<text x="96.2" y="253.7">R10</text>
<text x="117.1" y="255.6">C2</text>
<text x="115.5" y="262.6">100nF</text>
<text x="95.8" y="264.3">2.2K</text>
</g>
<g font-size="3.2" fill="#00f">
<text x="181.6" y="15.9">4</text>
<text x="190.7" y="15.9">3</text>
<text x="306.7" y="15.8">HOSCO</text>
<text x="181.6" y="22.9">2</text>
<text x="190.7" y="22.9">1</text>
<text x="356.5" y="22.9">1</text>
<text x="307.8" y="28.2">HOSCI</text>
<text x="340.4" y="30">3</text>
<text x="196.5" y="31.2">RESET</text>
<text x="54.5" y="40.6">4</text>
<text x="78" y="40.6">3</text>
<text x="54.5" y="47.6">5</text>
<text x="58" y="42.3">IN</text>
<text x="72.6" y="42.3">LX</text>
<text x="78" y="47.6">1</text>
<text x="58" y="49.4">FB</text>
<text x="72.1" y="49.4">EN</text>
<text x="304.1" y="55.9">RESET</text>
<text x="311.4" y="59.4">USB_P</text>
<text x="314.9" y="63">USB_N</text>
<text x="232.7" y="76" transform="rotate(-90 232.7 76)">88</text>
<text x="236.2" y="76" transform="rotate(-90 236.2 76)">87</text>
<text x="239.7" y="76" transform="rotate(-90 239.7 76)">86</text>
<text x="243.3" y="76" transform="rotate(-90 243.3 76)">85</text>
<text x="246.8" y="76" transform="rotate(-90 246.8 76)">84</text>
<text x="250.3" y="76" transform="rotate(-90 250.3 76)">83</text>
<text x="257.4" y="76" transform="rotate(-90 257.4 76)">81</text>
<text x="264.4" y="76" transform="rotate(-90 264.4 76)">79</text>
<text x="271.5" y="76" transform="rotate(-90 271.5 76)">78</text>
<text x="275" y="76" transform="rotate(-90 275 76)">77</text>
<text x="278.6" y="76" transform="rotate(-90 278.6 76)">76</text>
<text x="282.1" y="76" transform="rotate(-90 282.1 76)">75</text>
<text x="292.7" y="76" transform="rotate(-90 292.7 76)">72</text>
<text x="303.2" y="76" transform="rotate(-90 303.2 76)">70</text>
<text x="310.3" y="76" transform="rotate(-90 310.3 76)">69</text>
<text x="313.8" y="76" transform="rotate(-90 313.8 76)">68</text>
<text x="312.1" y="81.9" transform="rotate(-90 312.1 81.9)">DP</text>
<text x="315.6" y="82.6" transform="rotate(-90 315.6 82.6)">DM</text>
<text x="54.5" y="84.7">4</text>
<text x="58" y="86.4">IN</text>
<text x="72.6" y="86.4">LX</text>
<text x="78" y="84.7">3</text>
<text x="211.4" y="84.7">1</text>
<text x="211.4" y="88.2">2</text>
<text x="214.9" y="86.4">HPL</text>
<text x="214.9" y="90">HPCOM_FB</text>
<text x="234.5" y="84" transform="rotate(-90 234.5 84)">HPR</text>
<text x="238" y="87.4" transform="rotate(-90 238 87.4)">MICIN</text>
<text x="241.5" y="84.7" transform="rotate(-90 241.5 84.7)">LINL</text>
<text x="245" y="87.9" transform="rotate(-90 245 87.9)">FMINR</text>
<text x="248.6" y="87.5" transform="rotate(-90 248.6 87.5)">FMINL</text>
<text x="252.1" y="86.1" transform="rotate(-90 252.1 86.1)">ARA2</text>
<text x="259.2" y="88.2" transform="rotate(-90 259.2 88.2)">AVRA1</text>
<text x="273.3" y="87.4" transform="rotate(-90 273.3 87.4)">TVIN0</text>
<text x="276.8" y="87.4" transform="rotate(-90 276.8 87.4)">TVIN1</text>
<text x="280.3" y="89.9" transform="rotate(-90 280.3 89.9)">TV_VRP</text>
<text x="294.4" y="88.4" transform="rotate(-90 294.4 88.4)">TVOUT</text>
<text x="305" y="87.8" transform="rotate(-90 305 87.8)">RESET</text>
<text x="332.3" y="90">PA0/TP_X1</text>
<text x="351.4" y="88.2">66</text>
<text x="54.5" y="91.7">5</text>
<text x="58" y="93.5">FB</text>
<text x="72.1" y="93.5">EN</text>
<text x="78" y="91.7">1</text>
<text x="211.4" y="91.7">3</text>
<text x="214.9" y="93.5">HPCOM</text>
<text x="266.2" y="92" transform="rotate(-90 266.2 92)">LRADCIN</text>
<text x="283.8" y="90.4" transform="rotate(-90 283.8 90.4)">TV_VRN</text>
<text x="332.3" y="93.5">PA1/TP_X2</text>
<text x="351.4" y="91.7">65</text>
<text x="351.4" y="95.2">64</text>
<text x="332.5" y="97">PA2/TP_Y1</text>
<text x="332.5" y="100.5">PA3/TP_Y2</text>
<text x="351.4" y="98.8">63</text>
<text x="211.4" y="112.9">6</text>
<text x="324.2" y="111.1">PC3/SPI0_MOSI</text>
<text x="351.4" y="109.4">62</text>
<text x="351.4" y="112.9">61</text>
<text x="211.4" y="116.4">7</text>
<text x="211.4" y="119.9">8</text>
<text x="214.9" y="114.7">PD0/LCD_D2</text>
<text x="214.9" y="118.2">PD1/LCD_D3</text>
<text x="324.2" y="114.7">PC2/SPI0_MISO</text>
<text x="328.5" y="118.2">PC1/SPI0_CS</text>
<text x="351.4" y="116.4">60</text>
<text x="351.4" y="119.9">59</text>
<text x="211.4" y="123.5">9</text>
<text x="214.9" y="121.7">PD2/LCD_D4</text>
<text x="214.9" y="125.2">PD3/LCD_D5</text>
<text x="326.7" y="121.7">PC0/SPI0_CLK</text>
<text x="54.5" y="130.5">4</text>
<text x="78" y="130.5">3</text>
<text x="209.4" y="127">10</text>
<text x="209.4" y="130.5">11</text>
<text x="214.9" y="128.8">PD4/LCD_D6</text>
<text x="327.4" y="128.8">PF0/SDC0_D1</text>
<text x="351.4" y="127">58</text>
<text x="351.4" y="130.5">57</text>
<text x="369.6" y="126.5">SD_D1</text>
<text x="369.6" y="130.1">SD_D0</text>
<text x="54.5" y="137.6">5</text>
<text x="58" y="132.3">IN</text>
<text x="72.6" y="132.3">LX</text>
<text x="78" y="137.6">1</text>
<text x="209.4" y="134.1">12</text>
<text x="209.4" y="137.6">13</text>
<text x="214.9" y="132.3">PD5/LCD_D7</text>
<text x="214.9" y="135.8">PD6/LCD_D10</text>
<text x="325.7" y="135.8">PF2/SDC0_CLK</text>
<text x="327.4" y="132.3">PF1/SDC0_D0</text>
<text x="351.4" y="134.1">56</text>
<text x="351.4" y="137.6">55</text>
<text x="369.6" y="133.6">SD_CLK</text>
<text x="369.6" y="137.1">SD_CMD</text>
<text x="58" y="139.3">FB</text>
<text x="72.1" y="139.3">EN</text>
<text x="209.4" y="141.1">14</text>
<text x="214.9" y="139.3">PD7/LCD_D11</text>
<text x="214.9" y="142.9">PD8/LCD_D12</text>
<text x="324.5" y="139.3">PF3/SDC0_CMD</text>
<text x="327.4" y="142.9">PF4/SDC0_D3</text>
<text x="351.4" y="141.1">54</text>
<text x="369.6" y="140.6">SD_D3</text>
<text x="209.4" y="144.6">15</text>
<text x="209.4" y="148.2">16</text>
<text x="214.9" y="146.4">PD9/LCD_D13</text>
<text x="214.9" y="149.9">PD10/LCD_D14</text>
<text x="327.4" y="146.4">PF5/SDC0_D2</text>
<text x="351.4" y="144.6">53</text>
<text x="369.6" y="144.2">SD_D2</text>
<text x="209.4" y="151.7">17</text>
<text x="209.4" y="155.2">18</text>
<text x="214.9" y="153.5">PD11/LCD_D15</text>
<text x="338.2" y="153.5">HOSCO</text>
<text x="351.4" y="151.7">52</text>
<text x="351.4" y="155.2">51</text>
<text x="362.3" y="151.1">HOSCO</text>
<text x="362.3" y="154.7">HOSCI</text>
<text x="209.4" y="158.7">19</text>
<text x="214.9" y="157">PD12/LCD_D18</text>
<text x="214.9" y="160.5">PD13/LCD_D19</text>
<text x="339.3" y="157">HOSCI</text>
<text x="209.4" y="165.8">23</text>
<text x="209.4" y="162.3">21</text>
<text x="214.9" y="167.6">PD15/LCD_D21</text>
<text x="214.9" y="164">PD14/LCD_D20</text>
<text x="351.4" y="167.6">49</text>
<text x="209.4" y="169.3">24</text>
<text x="209.4" y="172.9">25</text>
<text x="214.9" y="171.1">PD16/LCD_D22</text>
<text x="323.7" y="169.3">PE0/CSI_HSYNC</text>
<text x="323.9" y="172.9">PE1/CSI_VSYNC</text>
<text x="351.4" y="171.1">48</text>
<text x="49.3" y="178.2">3</text>
<text x="53.8" y="179.6">VIN</text>
<text x="64.6" y="179.6">VOUT</text>
<text x="76.1" y="178.2">2</text>
<text x="209.4" y="178.2">26</text>
<text x="214.9" y="174.6">PD17/LCD_D23</text>
<text x="214.9" y="179.9">PD18/LCD_CLK</text>
<text x="326.7" y="176.4">PE2/CSI_PCLK</text>
<text x="330.3" y="179.9">PE3/CSI_D0</text>
<text x="351.4" y="174.6">47</text>
<text x="351.4" y="178.2">46</text>
<text x="209.4" y="181.7">27</text>
<text x="209.4" y="185.2">28</text>
<text x="214.9" y="183.4">PD19/LCD_DE</text>
<text x="330.3" y="183.4">PE4/CSI_D1</text>
<text x="351.4" y="181.7">45</text>
<text x="64.8" y="188.4" transform="rotate(-90 64.8 188.4)">VSS</text>
<text x="209.4" y="188.7">29</text>
<text x="214.9" y="187">PD20/HSYNC</text>
<text x="214.9" y="190.5">PD21/VSYNC</text>
<text x="63.4" y="192.9" transform="rotate(-90 63.4 192.9)">1</text>
<text x="280.3" y="207.2" transform="rotate(-90 280.3 207.2)">DRAM_VREF</text>
<text x="315.6" y="207.2" transform="rotate(-90 315.6 207.2)">PE12/DA_MCLK</text>
<text x="319.1" y="207.2" transform="rotate(-90 319.1 207.2)">PE11/CLK_OUT</text>
<text x="322.7" y="207.2" transform="rotate(-90 322.7 207.2)">PE10/CSI_D7</text>
<text x="326.2" y="207.2" transform="rotate(-90 326.2 207.2)">PE9/CSI_D6</text>
<text x="329.7" y="207.2" transform="rotate(-90 329.7 207.2)">PE8/CSI_D5</text>
<text x="333.2" y="207.2" transform="rotate(-90 333.2 207.2)">PE7/CSI_D4</text>
<text x="336.8" y="207.2" transform="rotate(-90 336.8 207.2)">PE6/CSI_D3</text>
<text x="340.3" y="207.2" transform="rotate(-90 340.3 207.2)">PE5/CSI_D2</text>
<text x="367.6" y="207.5">DTX</text>
<text x="381.7" y="207.6">DRX</text>
<text x="278.6" y="212.7" transform="rotate(-90 278.6 212.7)">33</text>
<text x="313.8" y="212.7" transform="rotate(-90 313.8 212.7)">37</text>
<text x="317.4" y="212.7" transform="rotate(-90 317.4 212.7)">38</text>
<text x="320.9" y="212.7" transform="rotate(-90 320.9 212.7)">39</text>
<text x="324.4" y="212.7" transform="rotate(-90 324.4 212.7)">40</text>
<text x="327.9" y="212.7" transform="rotate(-90 327.9 212.7)">41</text>
<text x="331.5" y="212.7" transform="rotate(-90 331.5 212.7)">42</text>
<text x="335" y="212.7" transform="rotate(-90 335 212.7)">43</text>
<text x="338.5" y="212.7" transform="rotate(-90 338.5 212.7)">44</text>
<text x="325.4" y="227.5">LED_1</text>
<text x="252.7" y="232.8">DRAM_VREF_33</text>
<text x="360.8" y="235.8">USB_ID</text>
<text x="117.1" y="250.4">DRAM_VREF_33</text>
</g>
<g font-size="3.2">
<text x="340.4" y="22.9">2</text>
<text x="356.5" y="30">4</text>
<text x="69.2" y="45.9">GND</text>
<text x="78" y="44.1">2</text>
<text x="253.9" y="76" transform="rotate(-90 253.9 76)">82</text>
<text x="285.6" y="76" transform="rotate(-90 285.6 76)">74</text>
<text x="342.6" y="81.1">GND</text>
<text x="351.4" y="79.4">89</text>
<text x="69.2" y="90">GND</text>
<text x="78" y="88.2">2</text>
<text x="255.6" y="87" transform="rotate(-90 255.6 87)">AGND</text>
<text x="287.4" y="88.9" transform="rotate(-90 287.4 88.9)">TVGND</text>
<text x="69.2" y="135.8">GND</text>
<text x="78" y="134.1">2</text>
</g>
<g font-size="3.2" fill="#f00">
<text x="260.9" y="76" transform="rotate(-90 260.9 76)">80</text>
<text x="289.1" y="76" transform="rotate(-90 289.1 76)">73</text>
<text x="299.7" y="76" transform="rotate(-90 299.7 76)">71</text>
<text x="317.4" y="76" transform="rotate(-90 317.4 76)">67</text>
<text x="262.7" y="86.3" transform="rotate(-90 262.7 86.3)">AVCC</text>
<text x="290.9" y="88.2" transform="rotate(-90 290.9 88.2)">TVVCC</text>
<text x="301.5" y="84.6" transform="rotate(-90 301.5 84.6)">VDD</text>
<text x="319.1" y="86.4" transform="rotate(-90 319.1 86.4)">UVCC</text>
<text x="211.4" y="95.2">4</text>
<text x="211.4" y="98.8">5</text>
<text x="214.9" y="97">HPVCC</text>
<text x="214.9" y="100.5">VCC1</text>
<text x="341.3" y="165.8">VCC3</text>
<text x="351.4" y="164">50</text>
<text x="209.4" y="197.6">20</text>
<text x="209.4" y="201.1">22</text>
<text x="214.9" y="202.8">VDD2</text>
<text x="214.9" y="199.3">VCC2</text>
<text x="269.7" y="207.2" transform="rotate(-90 269.7 207.2)">DRAMVCC1</text>
<text x="273.3" y="207.2" transform="rotate(-90 273.3 207.2)">DRAMVCC2</text>
<text x="276.8" y="207.2" transform="rotate(-90 276.8 207.2)">DRAMVCC3</text>
<text x="283.8" y="207.2" transform="rotate(-90 283.8 207.2)">DRAMVCC4</text>
<text x="287.4" y="207.2" transform="rotate(-90 287.4 207.2)">VDD3</text>
<text x="290.9" y="207.2" transform="rotate(-90 290.9 207.2)">DRAMVCC5</text>
<text x="268" y="212.7" transform="rotate(-90 268 212.7)">30</text>
<text x="271.5" y="212.7" transform="rotate(-90 271.5 212.7)">31</text>
<text x="275" y="212.7" transform="rotate(-90 275 212.7)">32</text>
<text x="282.1" y="212.7" transform="rotate(-90 282.1 212.7)">34</text>
<text x="285.6" y="212.7" transform="rotate(-90 285.6 212.7)">35</text>
<text x="289.1" y="212.7" transform="rotate(-90 289.1 212.7)">36</text>
</g>
</svg>
